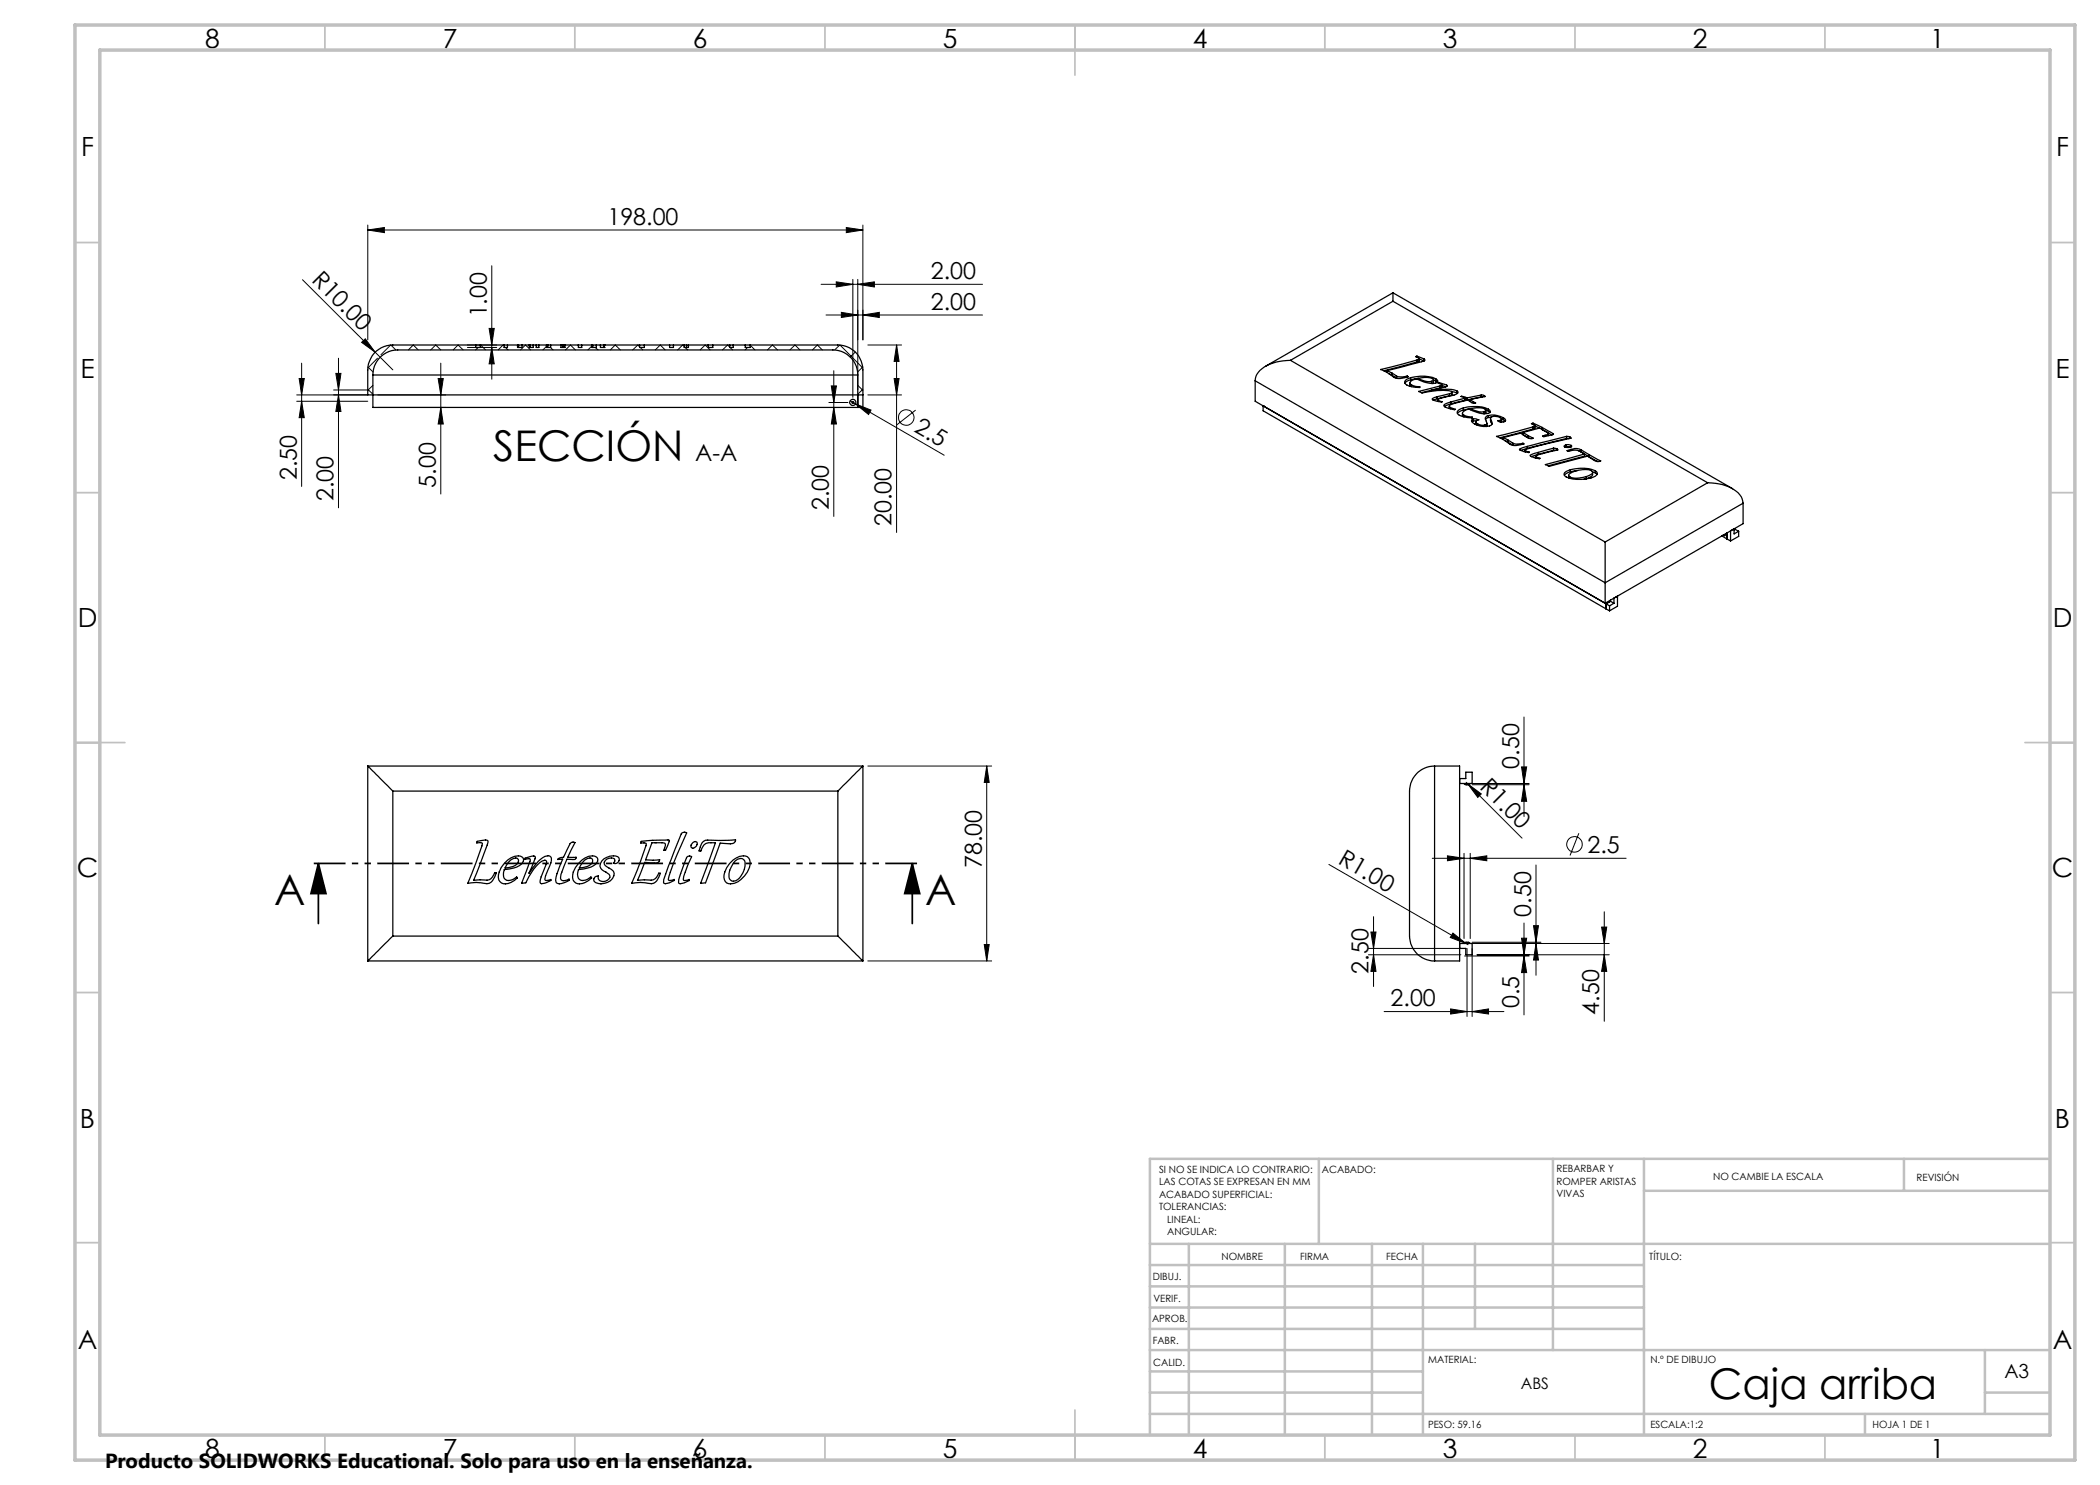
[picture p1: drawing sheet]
<svg xmlns="http://www.w3.org/2000/svg" width="420mm" height="297mm" viewBox="0 0 420 297" stroke-linecap="round" stroke-linejoin="round" font-family="sans-serif">
<g fill="none" stroke="#000" stroke-width=".25">
<path d="M278.6 58.6v1.7M278.6 58.6l67.9 39.2M278.6 58.6l-25.5 14.7M74.6 75a5 5 0 0 1 5-5h87a5 5 0 0 1 5 5M74.6 75h97M95.1 69h.9M95.1 69h-16.5a5 5 0 0 0-5 5v5h99M95.1 69v.5h1v-.5M96.1 69h7.4M100.8 69v.5h.7v-.5M103.5 69h.1v.5M103.5 69v.5h.9v-.5"/>
<path d="M103.7 69v.5M103.8 69h.6M104.4 69h1.4M105.8 69h.2M105.8 69v.5h.8v-.5M106 69v.5M106.1 69h.5M106.6 69h2.7v.5M107.2 69v.5h.6v-.5M109.3 69v.5h.8v-.5h2.1M109.4 69h.2M109.6 69h.5"/>
<path d="M109.6 69v.5M112.2 69h.3v.5M112.2 69v.5h.8v-.5M112.6 69h5.8M112.7 69v.5M115.7 69v.5h.6v-.5M118.4 69h.1v.5M118.4 69v.5h.9v-.5M118.5 69v.5M118.6 69h.6M119.3 69h.8M120.1 69h.7"/>
<path d="M120.1 69v.5h.7M120.8 69.5h.1M120.8 69h.1M120.8 69v.5M120.8 69h7.1M127.9 69h.9M127.9 69v.5h1v-.5M128.9 69h7.9M133.9 69v.5h.8v-.5M136.8 69h.5M136.8 69v.5h.9v-.5h3.9M137.3 69h.4"/>
<path d="M137.3 69v.5M141.6 69h.9M141.6 69v.5h1v-.5h3.3M145.9 69h.7M145.9 69v.5h.7v-.5h2.4v.5h1v-.5M149.1 69h.9M150 69h17.6a5 5 0 0 1 5 5v7.5h-98v-6.5M171.6 75v6.5M251 76.2l70 40.4M251 76.2v4.1l70.2 40.5M258.1 72.1a9.2 9.2 0 0 0-6.1 2 2.79 2.79 0 0 0-1 2.1M258.1 72.1l62.9 36.3"/>
<path d="M277.4 74.1l1 .5M277.4 74.1v.4M277.7 74.7l.7 .3M278.4 74.6l.9 .6M278.4 75l.9 .6M278.4 74.6v.4M278.6 60.3l62.9 36.3M278.6 60.3l-20.5 11.8M279.3 75.2l.8 .2 1.3-.2M279.3 75.6l.2 .1M279.3 75.2v.4M281.4 75.2v.2"/>
<path d="M282 76.6v.4l.2 .3M282.2 75.5a7.5 7.5 0 0 1 5 .3M282.2 75.5a1.21 1.21 0 0 0-1.2 1.1 3.4 3.4 0 0 0 2.9 .9M282.2 75.9a1.59 1.59 0 0 0-1.2 .8M282.2 75.5v.4M282.3 77l.9 .3 .8 .1M282.3 77v.3M283.4 71.2l1.4 .6M283.4 71.2l-.3 .1 .7 .5-.4 .2M283.4 71.2v.2M283.4 72l-7.3 1.9 2 1a2.56 2.56 0 0 0 2.8 .7l.8-.3-.3-.1M283.4 72.4l-6.6 1.8"/>
<path d="M283.4 72v.4M283.6 75.7l-1.4 .2M283.6 75.7l.6-.1a2.49 2.49 0 0 1 2.5 .3l-.4 .4M283.6 75.7a4 4 0 0 0 2.7 .6M283.6 75.7v.2M283.7 78.3h.1M283.8 78.3l.6 .3a14 14 0 0 1 5.9-.3l.1 .2-.5 .2M283.9 77.5h.1M284 77.4l-.1 .1M284 77.4v.1M284.8 71.8l.2 .3-.7 .3-6.9 1.7M284.8 71.8v.4l-1-.4v.4l-.4 .2"/>
<path d="M286.2 78.1h.1M286.2 78.1v.2M286.3 78.1l3.5-.2 1.6 .3M286.3 78.1v.1M287.2 75.8l.4 .4-.2 .3a4.9 4.9 0 0 1-4.1-.8l-.5 .2a.92 .92 0 0 0-.8 .8l.3 .3M287.2 76.2l.3 .2M287.2 76.2l-.5-.2v.4l-.4 .3v-.4M287.2 75.8v.4M287.4 79.3l-1 .5 .9 .4 1.1 .2-.7-.3M287.4 79.8l-.7 .2M287.4 79.3v.5M287.5 79.9v.4"/>
<path d="M287.8 76.5l1.5 .5M287.8 76.5l-.2 .1 .8 .4-.4 .2M287.8 76.5v.2M288 77.2l-4.3 1.1M288 77.6l-3.7 .9M288 77.2v.4M288.4 77.4l-.4 .2M288.4 77.1l.7 .3M288.4 77v.4M289.3 77l.1 .3-.3 .1-2.9 .7M289.3 77v.3M289.9 78.7l-2.5 .6"/>
<path d="M289.9 79.2l-2.5 .6M289.9 78.7v.5M290.3 78.3l1.1 .3M290.4 78.4v.5l-.5 .3M291.4 78.2l.2 .2a.78 .78 0 0 1-.8 .6l-2.6 .6-.6 .3-.1 .1 .2 .1M291.4 78.6l.1 .1M291.4 78.2v.4M292.3 79.3l1.1 .3M292.3 79.3l.7 .4M292.3 79.3h.1M293 79.7l-2.8 .7M293 79.7v.4l-2.8 .7"/>
<path d="M293 79.8l.4 .2M293.4 79.6v.4M294 79.9l.7 .5M294 79.9v.4M296.2 79l.7 .1M296.2 79l-2.8 .6M296.2 79.4l-2.8 .6M296.2 79.4h.3M296.2 79v.4M296.9 79.1l.2 .2-3.1 .6M296.9 79.1v.2M252.6 81.2h.1"/>
<path d="M252.6 81.2v1l68.6 39.6M287.7 80.1v.2M289.8 81.2v.5M290.1 81.5v.3M290.2 80.4a2.08 2.08 0 0 0-1.5 .7 2.93 2.93 0 0 0 2.3 .7l-.9-.3M290.2 80.8l-1.3 .5M290.2 80.4v.4M292.5 83.1l.1 .2M292.5 82.7v.3M292.7 81.6a7.5 7.5 0 0 1 5 .2M292.7 81.6a1.22 1.22 0 0 0-1.2 1.1 3.8 3.8 0 0 0 3 .8l-.1-.1M292.7 82l-.9 .4-.3 .3"/>
<path d="M292.7 81.6v.4M292.8 83l1.6 .4M292.8 83v.4M294.1 81.8l-1.4 .2M294.1 81.7l.6-.1a2.36 2.36 0 0 1 2.5 .4l-.4 .3M294.1 81.7l.6 .3a3.2 3.2 0 0 0 2.1 .3M294.1 81.7v.2M294.4 83.4v.1M294.6 83.8h.6l.4 .2M294.6 83.8l-.3 .2a.74 .74 0 0 0 .6 .8 4 4 0 0 0 3.3 .3l.2-.3-.1-.7M294.6 84.2l-.2 .1M294.6 84.2h.6"/>
<path d="M294.6 83.8v.4M294.7 80.4l.4 .2h-.5l-1-.6-2.6 .6a1.32 1.32 0 0 0-1.2 .6l.3 .3M294.7 80.4v.3M295.2 84.4v.4M295.2 84.8l.1 .2M295.5 84.8a1.82 1.82 0 0 0 1.5 .2M295.5 84.8v.3M295.6 84l-.4 .4 .3 .4M295.6 84h.1M297 85v.3M297.4 84.7v.5l-.1 .1M297.7 81.8l.4 .5-.1 .2a3.1 3.1 0 0 1-2.7-.1l-1.5-.6-.5 .1a.81 .81 0 0 0-.7 1l.2 .1"/>
<path d="M297.7 83.1a4 4 0 0 1 2.9 .4M297.7 83.1l-.4 .2a.81 .81 0 0 0 0 1.2l.1 .3-.4 .2M297.7 83.5l-.6 .4M297.7 82.2l.3 .3M297.7 82.2l-.5-.2v.5l-.4 .3v-.5M297.7 81.8v.4M297.7 83.1v.4M298.1 83.7l.2 .9M298.2 83.4l-.5 .1M298.3 84.6l.1 .2M298.3 84.1v.5M299.6 84.1h.1"/>
<path d="M300.1 84.1l.2-.2a1.66 1.66 0 0 0-2.2-.3l.2 .5M300.1 84.1h-.5M300.1 84.1v.3M300.3 83.8l.3 .1M300.3 83.9l-.1 .5M300.6 87.5l1 .5M300.6 87.5v.3M300.6 83.5l.5 .5a.85 .85 0 0 1-1.5 .2v-.1M300.6 83.9l.4 .3M300.6 83.5v.4M300.9 88.1l.7 .3M301.6 88l.9 .6"/>
<path d="M301.6 88.4l.9 .6M301.6 88v.4M302.5 88.6l.7 .2 1.4-.2M302.5 89l.3 .1M302.5 88.6v.4M304.6 86.5l1 .6M304.6 86.5v.4l1 .7M304.6 88.6v.3M305 90v.3M305.1 90.2v.2M305.4 89.3l-1.5 .6 .8 .4 1.1 .2 .1-.1-.8-.2M305.4 89.7l-1.2 .4"/>
<path d="M305.4 89.3v.4M305.6 87.1l1 .5-.2 .1a3.4 3.4 0 0 1-2.3-1.1l-3.5 .9M305.6 87.6l.3 .1M305.6 87.1v.5M306.6 84.6l1.8 .9M306.6 84.6l-.3 .1 .7 .5-.4 .2M306.6 84.6v.3M306.6 85.4l-7.3 1.9 2 1a2.45 2.45 0 0 0 2.8 .7l.7-.2-.2-.2M306.6 85.8l-6.7 1.8M306.6 85.4v.4M307 85.2v.5l-.4 .1M307 85.2l.9 .4"/>
<path d="M307.1 91.3v.3M307.2 91.4v.2M307.6 90.5l-1.1 .3-.5 .3 .8 .4 1.1 .3 .1-.2-.8-.2M307.6 90.9l-1.3 .4M307.6 90.5v.4M308.4 85.9l-.5-.3-3.3 .9M308.4 85.9l1.3 .8-.7 .4M308.4 85.9h.1M308.4 85.5l2.2 1.2M308.4 85.9l2 1.1M308.4 85.5v.4M309 87.1v.2"/>
<path d="M309.7 86.7v.4M310.6 86.7l.1 .2h-.1l-1 .3-.8 .1-.3-.1 .5-.1M310.6 86.7v.2M310.7 89.6l.7 .1M310.7 89.6l-3.1 .9M310.7 90.1l-3.1 .8M310.7 90.1h.4M310.7 89.6v.5M311.4 89.7l.2 .3-3.6 .8-.9 .4 .1 .2M311.4 89.7v.3M313.1 89.4h.1M313.2 89l-.4 .2a.99 .99 0 0 0 1.5 0l-.1-.1"/>
<path d="M313.2 89l.6-.1 .4 .2M313.2 89.4h.9M313.2 89v.4M313.3 87.3l.7 .1M313.3 87.3l-7.9 2M313.3 87.7l-7.9 2M313.3 87.7h.5M313.3 87.3v.4M313.7 95.1l.1 .5M314 87.4l.2 .2-7.9 1.9-1.2 .4-.1 .1 .1 .2M314 87.4v.3M314 95.4v.3"/>
<path d="M314.1 93.9a1.3 1.3 0 0 0-1.3 1.1 4.1 4.1 0 0 0 3.5 .9 4.7 4.7 0 0 0 3-.9 .53 .53 0 0 0-.2-.8M314.1 93.9a7.7 7.7 0 0 1 5 .3M314.1 94.4l-.9 .3-.3 .4M314.1 93.9v.5M314.2 89.9l-.8 .2 .3 .2a2.95 2.95 0 0 1 3.2 .5M314.2 89.9l.3-.1a2.07 2.07 0 0 1 1.7 .2M314.2 89.9v.2M314.2 89.1v.3M315.5 94.1l-1.4 .3M315.7 90.2l.5 .1M316.2 90l1.6 .9M316.2 90.3l1.6 1"/>
<path d="M316.2 90v.3M316.9 90.8l-7.8 2.1 .7 .4 7.7-2.1a3.2 3.2 0 0 0 2.4 1.1l.2-.1-2.3-1.3M316.9 90.8v.4l-7.3 2M317.3 95.3a1.36 1.36 0 0 0 1.2-.8 1.18 1.18 0 0 0-1.4-.6h-.7a3.3 3.3 0 0 0-2.7 1.2l.3 .3M317.3 95.3l-2 .3-1.3-.2M317.3 95.7l-.5 .1M317.3 95.3v.4M317.8 91.3l1.8 1M317.8 90.9v.4M318.5 94.3l.6 .3M318.5 94.5v.4a1.36 1.36 0 0 1-1.2 .8M319.1 94.6l.3 .3"/>
<path d="M319.1 94.2v.4M341.5 96.6a7.8 7.8 0 0 1 6.8 2.8l.3 1.2M341.5 96.6l-20.5 11.8M321 108.4v8.2M344.3 107.2l1.1 .6M345.2 106.7l-.2 .4-.4-.1M345.4 107.8l.7 .4M345.4 106.6v1.2M346.8 105.8l-.7 .3v2.1M346.8 105.8v1l.9-.5M346.8 105.8l.2 .1M347 105.9l.7 .4"/>
<path d="M347 105.9l-.2 .1M347.7 106.3v1l-1.6 .9M348.6 100.6l-27.6 16M348.6 100.6v4.1l-27.6 15.9v-4M321.2 121.8l.7 .4M321.2 120.8l.7 .4M321.2 120.8v1M321.9 121.2v1M321.9 120.2l.2 .1M322.1 120.3l.7 .3M322.1 120.3l-.9 .5M322.1 120v.3"/>
<path d="M322.8 120.6v-1l.7-.4v2l-1.6 1M322.8 120.6l-.9 .6M73.6 153.2l5 5M73.6 153.2h99M73.6 153.2v39M78.6 158.2h89M78.6 158.2v29M167.6 158.2v29M172.6 153.2l-5 5M172.6 153.2v39M286.9 153.2a5 5 0 0 0-5 5v29a5 5 0 0 0 5 5M286.9 153.2h5v39h-5"/>
<path d="M286.9 153.2v39M291.9 155.7h1.3v-1.3h1.2v2.3h-2.5M292.8 156.7l.3 .2h.7l.2-.2M95.4 168.3l1.7-.3 .4 .1a.75 .75 0 0 1-.1 .9l-2.7 7.1 1.3-.1a2.78 2.78 0 0 0 2.2-.2l.8-1.3 .3 .1a2.5 2.5 0 0 1-1.9 2.1h-.6a7.5 7.5 0 0 0-3.2 0l2.8-7.8 .1-.2-.2-.1h-.9zM100.8 172.7a2.95 2.95 0 0 1 3.7-1.3l.2 .4a1.27 1.27 0 0 1-.8 1.3 8 8 0 0 1-3 .9 1.35 1.35 0 0 0 .8 2.1l1-.2 .6-.5 .1 .1a2.86 2.86 0 0 1-3.1 1.1 1.61 1.61 0 0 1-.5-2.2l.4-.9zM101.7 172.4a1.53 1.53 0 0 1 1.8-.6l.1 .1a1.13 1.13 0 0 1-.9 1.4l-1.7 .3zM103.4 175.6h.1M105 171.6l1-.3a.86 .86 0 0 1 1.1 .1l-1.3 3.2a8.5 8.5 0 0 1 3.2-3.3l.6-.1a.61 .61 0 0 1 .7 .5 4.5 4.5 0 0 1-.7 2.3l-.6 1.9 .2 .2 1-.2v.2a2.52 2.52 0 0 1-2.1 .5l-.1-.1a5.4 5.4 0 0 1 .8-2.5l.4-1.1a.55 .55 0 0 0-.1-.9 4 4 0 0 0-2.6 2.2l-1.3 2.4-.9 .1 1.7-4.9a.97 .97 0 0 0-1 .1zM114.2 168.6l.4-.2 .4 .1-1.4 2.9h1.6v.2l-.3 .3-1.5-.1-.6 1.5a3.7 3.7 0 0 0-.6 2.7l.5 .1 1.1-.3v.3l-.5 .3a2.25 2.25 0 0 1-2 .2 2.09 2.09 0 0 1 .1-1.9l1.1-2.9-1 .1 .4-.3 .8-.2zM115.7 172.7a2.93 2.93 0 0 1 3.6-1.3l.3 .4a1.27 1.27 0 0 1-.9 1.3 7.2 7.2 0 0 1-3 .8 1.4 1.4 0 0 0 .8 2.2l1-.2 .7-.5 .1 .1a2.86 2.86 0 0 1-3.2 1.1 2.15 2.15 0 0 1 0-3.1zM116.9 172l1.1-.4a.59 .59 0 0 1 .5 .8 2.72 2.72 0 0 1-2.6 1.2zM118.3 175.6h.1"/>
<path d="M119.7 175.2h.1M120.8 171.8a2.58 2.58 0 0 1 2.9-.3 .79 .79 0 0 1-.1 .9 .79 .79 0 0 1-.9 .2 .56 .56 0 0 0 .2-.7 .56 .56 0 0 0-.6-.3 1.1 1.1 0 0 0-1.3 1.4l.4 .4a2.28 2.28 0 0 1 1.4 1.3 2.57 2.57 0 0 1-3.8 1.7 .65 .65 0 0 1 .2-1.1l.5-.1a.94 .94 0 0 0 .3 1 .94 .94 0 0 0 1.1 0 .87 .87 0 0 0 .8-.4 .87 .87 0 0 0-.1-1l-.6-.4a1.4 1.4 0 0 1-1.2-1.2 1.4 1.4 0 0 1 .8-1.4zM128.2 168.3a22.4 22.4 0 0 1 5.7-.2l-.8 2h-.3l.3-.9-.1-.5a1.41 1.41 0 0 0-1.3-.1h-1.3l-1.3 3.4 2.8-.1a.65 .65 0 0 1-.6 .7l-2.4-.1-1.4 3.6 1.4-.1a2.78 2.78 0 0 0 2.1-.2l.8-1.2 .3 .1a2.75 2.75 0 0 1-1.4 2h-1.1a7.9 7.9 0 0 0-3.3 0l1.2-2.8 1.8-5-.3-.3h-.8zM136.3 166.6a.85 .85 0 0 1 1 0 57.6 57.6 0 0 0-3.6 8.9v.5a1.04 1.04 0 0 0 1.1-.1v.2a2.8 2.8 0 0 1-2 .6v-.8l.9-2.6zM137.4 171.4a.74 .74 0 0 1 .9-.1l-1.4 3.6a1.27 1.27 0 0 0-.2 1.2l1.1-.2 .1 .2-1.4 .6h-.7l.1-1.3zM138.6 168.5l.5-.2 .2 .1a.76 .76 0 0 1-.1 .9 .76 .76 0 0 1-1 .1 .87 .87 0 0 1 .4-.9zM140.7 168.3l.4-.2 .4-.1 2.4 .1 3.2-.1a.71 .71 0 0 1-.5 .7l-2.6-.1-2.9 8-1 .1 3-8.1h-.5a1.91 1.91 0 0 0-2.4 1.6h-.4l.4-1.2zM145.9 172.7a3.1 3.1 0 0 1 3.6-1.4 2.26 2.26 0 0 1 0 3.1 3.9 3.9 0 0 1-3.8 2.3 1.6 1.6 0 0 1-.7-2.3zM147 172.2a1.16 1.16 0 0 1 1.9 0 4 4 0 0 1-1.7 3.9 .9 .9 0 0 1-1.4-.7 4.2 4.2 0 0 1 1.2-3.2zM73.6 192.2h99M78.6 187.2l-5 5M78.6 187.2h89"/>
<path d="M167.6 187.2l5 5M291.9 188.7h2.5v2.3h-1.2v-1.3h-1.3M292.8 188.7l.4-.2h.5l.3 .2"/>
<circle cx="170.6" cy="80.5" r=".18"/>
<circle cx="170.6" cy="80.5" r=".61"/>
</g>
<g fill="none" stroke="#000" stroke-width=".2">
<path d="M60.5 55.9l18.1 18.1M73.6 46l3.3-.5v1zM73.6 45v23M73.6 46h99M98.4 53.2v22.6M164.2 56.9h32.3M167.3 56.4l3.3 .5-3.3 .5zM169.3 45.5l3.3 .5-3.3 .5zM170.6 55.9v23.6M171.6 56.9l3.3-.5v1zM171.6 55.9v22.1M172.6 45v23"/>
<path d="M59.3 79h14.3M59.8 75.7h1.1l-.6 3.3zM60.3 72.6v24.7M66.7 78h6.9M67.2 74.7h1l-.5 3.3zM67.7 71.6v30M67.7 79l.5 3.3h-1zM72.3 68.5l.8-.7 1.9 2.6zM73.6 77.9l1 .9M73.6 73.4l1 1M74.6 77.1l-1 1M75.5 71.6l-1.9 2"/>
<path d="M75.6 79h13.5M78.1 69l-1.9 1.9M78.2 69l1 1M81.7 70l1-1 .9 1M86.1 70l1-1 1.1 1M87.6 75.7h1.1l-.5 3.3zM88.2 72.6v26.2M90.6 70l1-1 1 1M93.5 69h5.8M93.5 69.5h5.8M95.6 69.5l-.5 .5M96.1 69l1 1"/>
<path d="M97.8 65.7h1l-.4 3.3zM98.4 69.5l.4 3.3h-1zM100.8 69.2l-.2-.2-1 1M101.1 69.5l.5 .5M104.1 70l1-1 1 1M109.3 69.3l-.7 .7M110.1 69.5l.5 .5M113.1 70l1-1 1 1M118.4 69.2l-.8 .8M119.1 69.5l.5 .5M122.1 70l.9-1 1.1 1M127.9 69.4l-.3-.4-1.1 1"/>
<path d="M128.1 69.5l.5 .5M131.1 70l.9-1 1 1M136.8 69.3l-.3-.3-1 1M137 69.5l.5 .5M140 70l1-1 1 1M145.9 69.4l-.4-.4-1 1M146 69.5l.5 .5M149.5 69.5l-.5 .5M150 69l1 1M153.5 70l1-1 1 1M158 70l1-1 1 1M162.5 70l1-1 1 1"/>
<path d="M165.2 63h31.3M166.3 77.2h1l-.5 3.3zM166.8 74.2v29.1M168 69l-1.1 1M168 69l4.5 4.6M168.3 62.5l3.3 .5-3.3 .5zM171.1 70.4l-1.1 1M171.6 77.1l1 1M172.5 73.4l-1 1M172.6 77.9l-1 .9M172.6 63l3.3-.5v1zM173.6 79h6.7"/>
<path d="M173.6 69h6.7M178.8 75.7h1l-.5 3.3zM179.3 69l.5 3.3h-1zM179.3 69v37.5M59.3 80.3h14.3M60.3 80.3l.6 3.2h-1.1zM75.6 81.5h13.5M88.2 81.5l.5 3.3h-1.1zM165.8 80.5h3.8M166.8 81.5l.5 3.3h-1zM170 80.2l1.1 .6M171.1 80.8l3.1 1.2-.5 .9z"/>
<path d="M171.1 80.8l17.7 10.2M183.1 82l-3.7 3M173.6 153.2h24.7M197.3 153.2v39M197.3 153.2l.5 3.3h-.9zM293.2 156.5l11.2 11.1M293.6 156.8l2.7 2-.7 .7zM294.4 156.7h11.4M294.4 156.9h11.4M304.3 153.4h1l-.5 3.3zM304.8 143.4v19.9M304.8 156.9l.5 3.4h-1z"/>
<path d="M265.8 172.9l27.4 15.8M286.5 171.7h38.7M289.5 171.2l3.3 .5-3.3 .5zM292.8 170.7v17M294 171.7l3.4-.5v1zM294 170.7v17M307.2 173v22M315.8 166.6l-1.8 4.5M173.6 192.2h24.7M196.9 188.9h.9l-.5 3.3zM273.7 191h18.5M273.7 189.7h18.5"/>
<path d="M274.2 186.4h1l-.5 3.3zM274.7 191l.5 3.3h-1zM274.7 183.3v14M290.6 186.6l2.6 2.1-3.1-1.2zM292.9 191.2h12.9M293.2 188.7l.4 .2M293.4 189.7v13.6M294.4 188.7h27.4M294.4 188.5h13.8M294.4 189.7v13.6M295.4 191h26.4M304.3 187.6h1l-.5 3.4z"/>
<path d="M304.8 184.6v18.4M304.8 191.2l.5 3.3h-1zM306.7 185.1h1l-.5 3.4zM307.2 188.7l.5 3.3h-1zM320.3 185.4h1l-.4 3.3zM320.9 182.3v22M320.9 191l.4 3.3h-1zM276.8 202.3h24M290.1 201.8l3.3 .5-3.3 .5zM294.4 202.3l3.3-.5v1z"/>
<circle cx="181.2" cy="83.5" r="1.55"/>
<circle cx="314.9" cy="168.9" r="1.56"/>
</g>
<path d="M63.7 172.7l1.5 6h-3zM63.7 172.7v12M182.5 172.7l1.4 6h-3zM182.5 172.7v12" fill="none" stroke="#000" stroke-width=".35"/>
<path d="M184.5 172.7h-122.8" fill="none" stroke="#000" stroke-width=".35" stroke-dasharray="6.3 1.3 1.3 1.3 1.3 1.3" stroke-dashoffset="-1.1" stroke-linecap="butt"/>
<g fill="none" stroke="#c0c0c0" stroke-width=".35">
<path d="M65 5v5M115 5v5M165 5v5M215 5v10M265 5v5M315 5v5M365 5v5M15 48.5h5M410 48.5h5M15 98.5h5M410 98.5h5M15 148.5h10"/>
<path d="M405 148.5h10M15 198.5h5M410 198.5h5M15 248.5h5M410 248.5h5M65 287v5M115 287v5M165 287v5M215 282v10M265 287v5M315 287v5M365 287v5"/>
</g>
<g fill="none" stroke="#c0c0c0" stroke-width=".5">
<path d="M263.8 231.8v17M310.6 231.8v38.2M328.8 231.8v55.2M328.8 238.2h81.2M380.8 231.8v6.4M410 231.8h-180v55.2M230 248.8h180M230 257.3h98.8M230 253h98.8M237.8 248.8v38.2M257 248.8v38.2M274.4 248.8v38.2"/>
<path d="M284.6 248.8v38.2M295 248.8v17M230 265.8h98.8M230 261.5h98.8M230 278.5h54.6M230 274.3h54.6M230 270h180M397 278.5h13M397 270v12.8M230 282.8h180M373 282.8v4.2"/>
</g>
<path d="M15 5h400v287h-400zM20 10h390v277h-390z" fill="none" stroke="#c0c0c0" stroke-width=".7"/>
<g fill="#000">
<path d="M72.3 68.5l.8-.7 1.9 2.6zM171.1 80.8l3.1 1.2-.5 .9zM293.6 156.8l2.7 2-.7 .7zM290.6 186.6l2.6 2.1-3.1-1.2z"/>
<path d="M182.5 172.7l1.4 6h-3zM63.7 172.7l1.5 6h-3z"/>
<path d="M294 171.7l3.4-.5v1zM289.5 171.2l3.3 .5-3.3 .5zM172.6 63l3.3-.5v1zM168.3 62.5l3.3 .5-3.3 .5z"/>
<path d="M196.9 188.9h.9l-.5 3.3zM197.3 153.2l.5 3.3h-.9zM320.9 191l.4 3.3h-1zM320.3 185.4h1l-.4 3.3zM304.8 191.2l.5 3.3h-1zM304.3 187.6h1l-.5 3.4zM307.2 188.7l.5 3.3h-1zM306.7 185.1h1l-.5 3.4zM88.2 81.5l.5 3.3h-1.1zM87.6 75.7h1.1l-.5 3.3zM67.7 79l.5 3.3h-1zM67.2 74.7h1l-.5 3.3z"/>
<path d="M274.2 186.4h1l-.5 3.3zM274.7 191l.5 3.3h-1zM304.3 153.4h1l-.5 3.3zM304.8 156.9l.5 3.4h-1zM179.3 69l.5 3.3h-1zM178.8 75.7h1l-.5 3.3zM97.8 65.7h1l-.4 3.3zM98.4 69.5l.4 3.3h-1zM59.8 75.7h1.1l-.6 3.3zM60.3 80.3l.6 3.2h-1.1zM166.3 77.2h1l-.5 3.3zM166.8 81.5l.5 3.3h-1z"/>
<path d="M290.1 201.8l3.3 .5-3.3 .5zM294.4 202.3l3.3-.5v1zM73.6 46l3.3-.5v1zM169.3 45.5l3.3 .5-3.3 .5zM167.3 56.4l3.3 .5-3.3 .5zM171.6 56.9l3.3-.5v1z"/>
</g>
<g font-size="8.5">
<text x="98.7" y="92.3">SECCIÓN</text>
<text x="54.8" y="180.9">A</text>
<text x="185" y="180.9">A</text>
<text x="341.8" y="279.7">Caja arriba</text>
</g>
<g font-size="5.3">
<text x="41" y="9.5">8</text>
<text x="88.5" y="9.5">7</text>
<text x="138.5" y="9.5">6</text>
<text x="188.5" y="9.5">5</text>
<text x="238.5" y="9.5">4</text>
<text x="288.5" y="9.5">3</text>
<text x="338.5" y="9.5">2</text>
<text x="386" y="9.5">1</text>
<text x="16.2" y="31.3">F</text>
<text x="411.2" y="31.3">F</text>
<text x="16.1" y="75.5">E</text>
<text x="411.1" y="75.5">E</text>
<text x="15.5" y="125.5">D</text>
<text x="410.5" y="125.5">D</text>
<text x="15.4" y="175.5">C</text>
<text x="410.4" y="175.5">C</text>
<text x="16" y="225.5">B</text>
<text x="411" y="225.5">B</text>
<text x="15.5" y="269.8">A</text>
<text x="410.5" y="269.8">A</text>
<text x="41" y="291.5">8</text>
<text x="88.5" y="291.5">7</text>
<text x="138.5" y="291.5">6</text>
<text x="188.5" y="291.5">5</text>
<text x="238.5" y="291.5">4</text>
<text x="288.5" y="291.5">3</text>
<text x="338.5" y="291.5">2</text>
<text x="386" y="291.5">1</text>
</g>
<g font-size="4.7">
<text x="121.5" y="45">198.00</text>
<text x="62.1" y="56.1" transform="rotate(45 62.1 56.1)">R10.00</text>
<text x="186.2" y="55.8">2.00</text>
<text x="97.3" y="63.5" transform="rotate(-90 97.3 63.5)">1.00</text>
<text x="186.2" y="62">2.00</text>
<text x="182.6" y="86.3" transform="rotate(30 182.6 86.3)">2.5</text>
<text x="59.3" y="96" transform="rotate(-90 59.3 96)">2.50</text>
<text x="139.1" y="92.3">A-A</text>
<text x="66.7" y="100.2" transform="rotate(-90 66.7 100.2)">2.00</text>
<text x="87.2" y="97.5" transform="rotate(-90 87.2 97.5)">5.00</text>
<text x="165.8" y="102" transform="rotate(-90 165.8 102)">2.00</text>
<text x="178.3" y="105.2" transform="rotate(-90 178.3 105.2)">20.00</text>
<text x="303.8" y="153.7" transform="rotate(-90 303.8 153.7)">0.50</text>
<text x="295.7" y="157.7" transform="rotate(45 295.7 157.7)">R1.00</text>
<text x="196.3" y="173.6" transform="rotate(-90 196.3 173.6)">78.00</text>
<text x="267.4" y="172.7" transform="rotate(30 267.4 172.7)">R1.00</text>
<text x="317.5" y="170.6">2.5</text>
<text x="306.2" y="183.3" transform="rotate(-90 306.2 183.3)">0.50</text>
<text x="273.7" y="194.7" transform="rotate(-90 273.7 194.7)">2.50</text>
<text x="278.1" y="201.3">2.00</text>
<text x="303.8" y="201.7" transform="rotate(-90 303.8 201.7)">0.5</text>
<text x="319.8" y="203" transform="rotate(-90 319.8 203)">4.50</text>
</g>
<text font-size="4.1" x="21" y="293.7">Producto SOLIDWORKS Educational. Solo para uso en la enseñanza.</text>
<text font-size="3.9" x="400.9" y="275.5">A3</text>
<text font-size="3.2" x="304.2" y="277.9">ABS</text>
<g font-size="2">
<text x="231.8" y="234.6">SI NO SE INDICA LO CONTRARIO:</text>
<text x="231.8" y="237.1">LAS COTAS SE EXPRESAN EN MM</text>
<text x="231.8" y="239.6">ACABADO SUPERFICIAL:</text>
<text x="264.4" y="234.6">ACABADO:</text>
<text x="311.3" y="234.5">REBARBAR Y</text>
<text x="311.3" y="237">ROMPER ARISTAS</text>
<text x="311.3" y="239.5">VIVAS</text>
<text x="342.6" y="236">NO CAMBIE LA ESCALA</text>
<text x="383.3" y="236.2">REVISIÓN</text>
<text x="231.8" y="242.1">TOLERANCIAS:</text>
<text x="233.4" y="244.6">LINEAL:</text>
<text x="233.4" y="247.1">ANGULAR:</text>
<text x="244.3" y="252">NOMBRE</text>
<text x="260" y="251.9">FIRMA</text>
<text x="277.2" y="251.9">FECHA</text>
<text x="329.9" y="251.9">TÍTULO:</text>
<text x="230.6" y="256.1">DIBUJ.</text>
<text x="230.7" y="260.3">VERIF.</text>
<text x="230.4" y="264.4">APROB.</text>
<text x="230.5" y="268.8">FABR.</text>
<text x="230.7" y="273.1">CALID.</text>
<text x="285.6" y="272.5">MATERIAL:</text>
<text x="330.1" y="272.5">N.º DE DIBUJO</text>
<text x="285.6" y="285.5">PESO: 59.16</text>
<text x="330.1" y="285.6">ESCALA:1:2</text>
<text x="374.5" y="285.6">HOJA 1 DE 1</text>
</g>
</svg>
